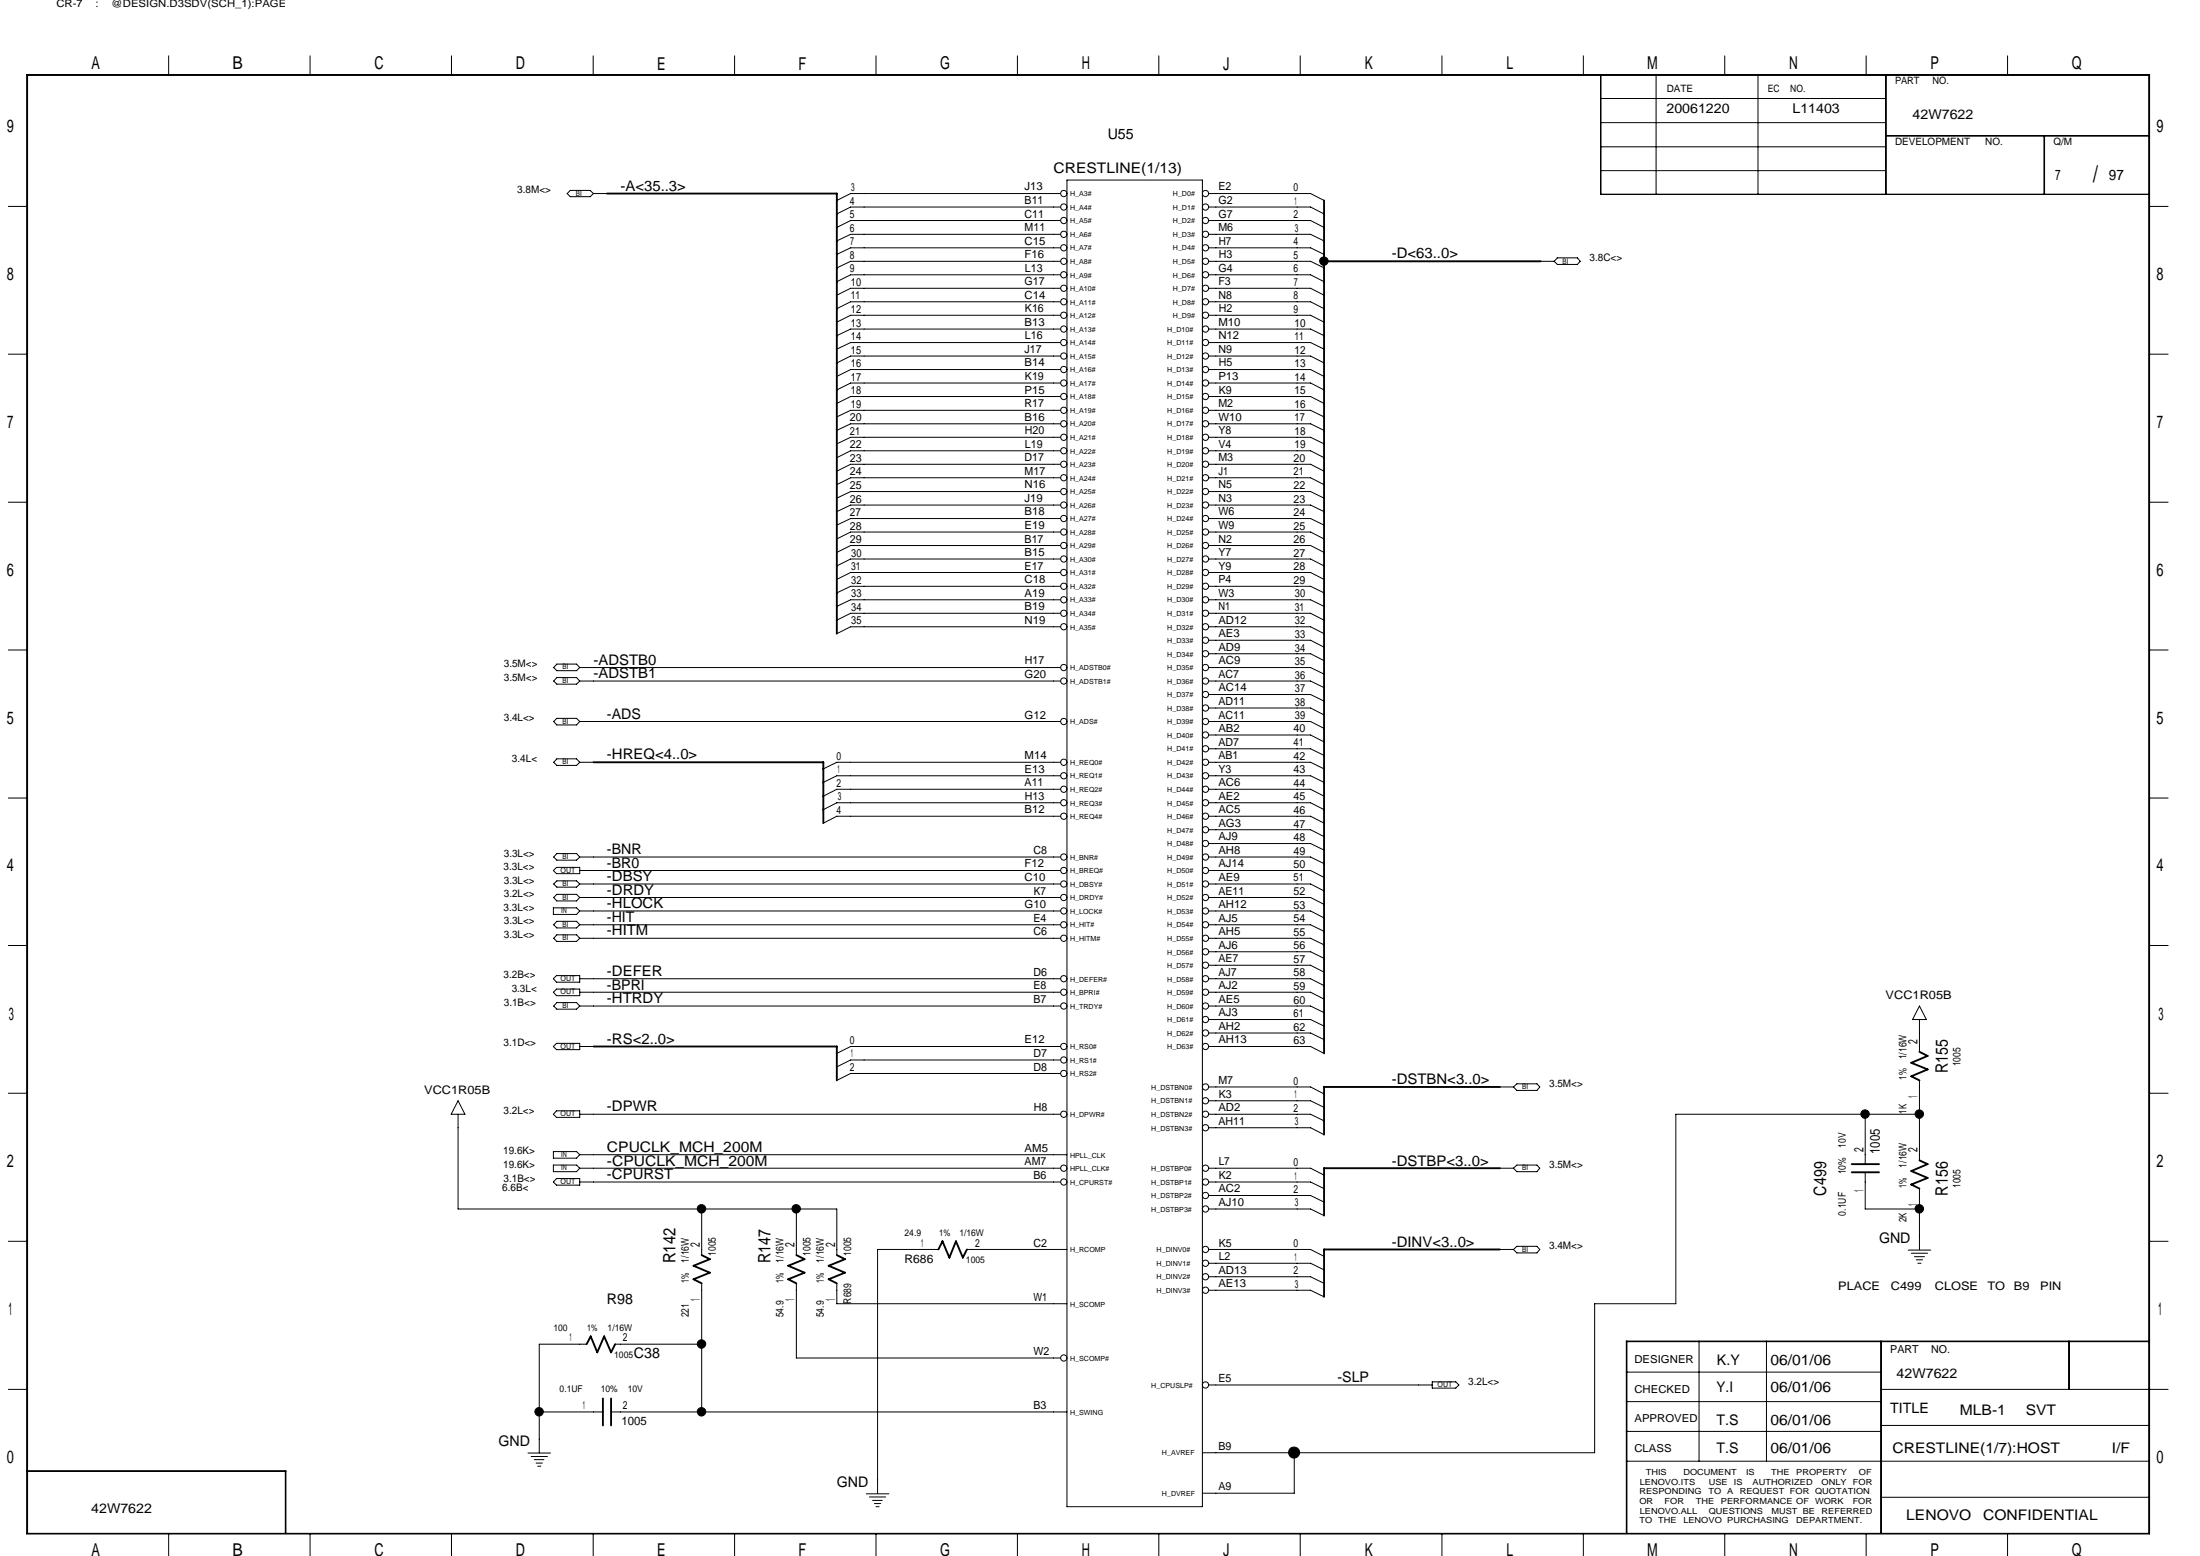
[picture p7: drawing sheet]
<svg xmlns="http://www.w3.org/2000/svg" width="297mm" height="210mm" viewBox="0 0 297 210" stroke-linecap="round" stroke-linejoin="round" font-family="sans-serif">
<g fill="none" stroke="#000" stroke-width=".25">
<path d="M82 26.1h31v59.4M178.8 27.1v115.1M178.8 35.3h29.2M80.1 102.9h31.1v8.2M80.1 141.2h32.9v4.6M202.5 157.6h-23.7v6.4M202.5 146.7h-23.7v6.4M250 158.2h3.7M250 157.1h3.7M259.2 156.6l1.1 .5-2.2 .9 2.2 1-2.2 .9 1.1 .5M259.2 141.9l1.1 .6-2.2 .9 2.2 .9-2.2 .9 1.1 .6M94.7 169.4l1.1 .5-2.2 .9 2.2 .9-2.2 .9 1.1 .6"/>
<path d="M107.5 169.4l1.1 .5-2.2 .9 2.2 .9-2.2 .9 1.1 .6M113 169.4l1.1 .5-2.2 .9 2.2 .9-2.2 .9 1.1 .6M126.7 168.6l.6-1.1 .9 2.2 .9-2.2 .9 2.2 .6-1.1M202.5 168.6h-23.7v6.4M79.2 181.4l.6-1.1 .8 2.2 1-2.2 .9 2.2 .6-1.1M81.4 188.7v3.7M82.5 188.7v3.7"/>
</g>
<g fill="none" stroke="#000" stroke-width=".14">
<path d="M3.6 10.1h286.6v196.9h-286.6zM3.7 10.2h286.4v196.7h-286.4zM22.8 7.5v2.6M41.9 7.5v2.6M61 7.5v2.6M80.1 7.5v2.6M99.2 7.5v2.6M118.3 7.5v2.6M137.4 7.5v2.6M156.5 7.5v2.6M175.6 7.5v2.6M194.7 7.5v2.6"/>
<path d="M213.8 7.5v2.6M216.1 10.1v16.1h74.1M216.1 19.8h38.5M216.1 16.6h38.5M216.1 13.3h38.5M216.2 10.1v16.1M223.6 10.1v16.1M232.9 7.5v2.6M237.4 10.1v16.1M252 7.5v2.6M254.6 18.4h35.6M254.6 10.1v16.1"/>
<path d="M254.6 18.3h35.6M254.7 10.1v16.1M271.1 7.5v2.6M276 18.4v7.8M276.1 18.4v7.8M1.1 27.9h2.5M77 25.7h2.7l.4 .4-.4 .4h-2.7l-.4-.4zM80.1 26.1h1.9M143.2 38.9h-28.4l-1.8 .9M143.2 33.4h-28.4l-1.8 .9M143.2 35.3h-28.4l-1.8 .9M143.2 37.1h-28.4l-1.8 .9"/>
<path d="M143.2 31.6h-28.4l-1.8 .9M143.2 29.8h-28.4l-1.8 .9M143.2 26.1h-28.4l-1.8 1M143.2 27.9h-28.4l-1.8 1M144.1 24.3h18.2v179h-18.2zM163.2 38.9h13.8l1.8 .9M163.2 33.4h13.8l1.8 .9M163.2 35.3h13.8l1.8 .9M163.2 37.1h13.8l1.8 .9M163.2 31.6h13.8l1.8 .9M163.2 29.8h13.8l1.8 .9M163.2 26.1h13.8l1.8 1"/>
<path d="M163.2 27.9h13.8l1.8 1M208 35.3h1.8M210.3 34.8h2.7l.4 .5-.4 .4h-2.7l-.5-.4zM216.1 26.2h74.1M216.2 23h38.4M290.2 27.9h2.5M1.1 47.8h2.5M143.2 59h-28.4l-1.8 .9M143.2 57.2h-28.4l-1.8 .9M143.2 55.4h-28.4l-1.8 .9M143.2 51.7h-28.4l-1.8 .9M143.2 53.5h-28.4l-1.8 .9"/>
<path d="M143.2 49.9h-28.4l-1.8 .9M143.2 48h-28.4l-1.8 1M143.2 44.4h-28.4l-1.8 .9M143.2 46.2h-28.4l-1.8 .9M143.2 42.5h-28.4l-1.8 1M143.2 40.7h-28.4l-1.8 1M163.2 59h13.8l1.8 .9M163.2 57.2h13.8l1.8 .9M163.2 55.4h13.8l1.8 .9M163.2 51.7h13.8l1.8 .9M163.2 53.5h13.8l1.8 .9M163.2 49.9h13.8l1.8 .9"/>
<path d="M163.2 48h13.8l1.8 1M163.2 44.4h13.8l1.8 .9M163.2 46.2h13.8l1.8 .9M163.2 42.5h13.8l1.8 1M163.2 40.7h13.8l1.8 1M290.2 47.8h2.5M1.1 67.8h2.5M143.2 70h-28.4l-1.8 .9M143.2 79.1h-28.4l-1.8 .9M143.2 77.3h-28.4l-1.8 .9M143.2 75.4h-28.4l-1.8 1M143.2 73.6h-28.4l-1.8 .9"/>
<path d="M143.2 71.8h-28.4l-1.8 .9M143.2 68.2h-28.4l-1.8 .8M143.2 66.3h-28.4l-1.8 .9M143.2 64.5h-28.4l-1.8 .9M143.2 62.7h-28.4l-1.8 .9M143.2 60.8h-28.4l-1.8 1M163.2 70h13.8l1.8 .9M163.2 79.1h13.8l1.8 .9M163.2 77.3h13.8l1.8 .9M163.2 75.4h13.8l1.8 1M163.2 73.6h13.8l1.8 .9M163.2 71.8h13.8l1.8 .9"/>
<path d="M163.2 68.2h13.8l1.8 .8M163.2 66.3h13.8l1.8 .9M163.2 64.5h13.8l1.8 .9M163.2 62.7h13.8l1.8 .9M163.2 60.8h13.8l1.8 1M290.2 67.8h2.5M1.1 87.7h2.5M75.2 96.9h2.6l.5 .5-.5 .4h-2.6l-.4-.4zM75.2 89.6h2.6l.5 .5-.5 .4h-2.6l-.4-.4zM75.2 91.4h2.6l.5 .5-.5 .4h-2.6l-.4-.4zM78.3 97.4h64.9M78.3 91.9h64.9"/>
<path d="M78.3 90.1h64.9M143.2 84.6h-28.4l-1.8 .9M143.2 82.8h-28.4l-1.8 .9M143.2 80.9h-28.4l-1.8 .9M163.2 99.2h13.8l1.8 .9M163.2 97.4h13.8l1.8 .9M163.2 95.5h13.8l1.8 1M163.2 93.7h13.8l1.8 .9M163.2 91.9h13.8l1.8 .9M163.2 90.1h13.8l1.8 .9M163.2 88.2h13.8l1.8 1M163.2 86.4h13.8l1.8 .9"/>
<path d="M163.2 84.6h13.8l1.8 .9M163.2 82.8h13.8l1.8 .9M163.2 80.9h13.8l1.8 .9M290.2 87.7h2.5M1.1 107.7h2.5M75.1 117.1h3.2v.8h-3.2l-.4-.4zM75.2 118.9h2.6l.5 .4-.5 .4h-2.6l-.4-.4zM75.2 115.2h2.6l.5 .5-.5 .4h-2.6l-.4-.4zM75.2 102.4h2.6l.5 .5-.5 .4h-2.6l-.4-.4zM78.3 119.3h64.9M78.3 117.5h64.9M78.3 115.7h64.9"/>
<path d="M78.3 102.9h1.8M143.2 110.2h-30.2l-1.8 .9M143.2 108.3h-30.2l-1.8 1M143.2 106.5h-30.2l-1.8 .9M143.2 104.7h-30.2l-1.8 .9M143.2 102.9h-30.2l-1.8 .9M163.2 119.3h13.8l1.8 .9M163.2 117.5h13.8l1.8 .9M163.2 115.7h13.8l1.8 .8M163.2 113.8h13.8l1.8 .9M163.2 112h13.8l1.8 .9M163.2 110.2h13.8l1.8 .9"/>
<path d="M163.2 108.3h13.8l1.8 1M163.2 106.5h13.8l1.8 .9M163.2 104.7h13.8l1.8 .9M163.2 102.9h13.8l1.8 .9M163.2 101h13.8l1.8 .9M290.2 107.7h2.5M1.1 127.6h2.5M74.7 132.1l.4-.4h3.2v.8h-3.2zM74.7 122.5h3.1l.5 .4-.5 .5h-3.1zM75.1 133.5h3.2v.9h-3.2l-.4-.5zM75.2 135.3h2.6l.5 .5-.5 .4h-2.6l-.4-.4zM75.2 120.7h2.6l.5 .4-.5 .5h-2.6l-.4-.5z"/>
<path d="M75.2 126.2h2.6l.5 .4-.5 .4h-2.6l-.4-.4zM75.2 124.3h2.6l.5 .5-.5 .4h-2.6l-.4-.4zM78.3 135.8h64.9M78.3 133.9h64.9M78.3 132.1h64.9M78.3 126.6h64.9M78.3 124.8h64.9M78.3 122.9h64.9M78.3 121.1h64.9M163.2 137.6h13.8l1.8 .9M163.2 139.4h13.8l1.8 .9M163.2 135.8h13.8l1.8 .9"/>
<path d="M163.2 133.9h13.8l1.8 .9M163.2 132.1h13.8l1.8 .9M163.2 130.3h13.8l1.8 .9M163.2 128.4h13.8l1.8 .9M163.2 126.6h13.8l1.8 .9M163.2 124.8h13.8l1.8 .9M163.2 122.9h13.8l1.8 1M163.2 121.1h13.8l1.8 .9M259.2 137.6v4.3M259.2 135.8l.9 1.8h-1.9zM290.2 127.6h2.5M1.1 147.5h2.5"/>
<path d="M61.8 150.4v12.8h51.2v6.2M61.8 148.5l1 1.9h-1.9zM74.7 155.4h3.1l.5 .4-.5 .5h-3.1zM74.7 157.2h3.1l.5 .4-.5 .5h-3.1zM75.1 149.9h3.2v.9h-3.2l-.4-.4zM75.1 140.8h3.2v.8h-3.2l-.4-.4zM75.1 159h3.2v.9h-3.2l-.4-.4zM78.3 150.4h64.9M78.3 159.5h64.9M78.3 157.6h64.9M78.3 141.2h1.8M78.3 155.8h65.8"/>
<path d="M143.2 144.9h-28.4l-1.8 .9M143.2 141.2h-28.4l-1.8 1M143.2 143h-28.4l-1.8 1M163.2 152.2h13.8l1.8 .9M163.2 150.4h13.8l1.8 .9M163.2 148.5h13.8l1.8 .9M163.2 146.7h13.8l1.8 .9M163.2 159.5h13.8l1.8 .9M163.2 157.6h13.8l1.8 1M163.2 141.2h13.8l1.8 1M202.5 146.7h1.8M202.5 157.6h1.8"/>
<path d="M204.3 146.7l.5-.4h2.7l.4 .4-.4 .5h-2.7zM204.3 157.6l.5-.4h2.7l.4 .4-.4 .5h-2.7zM251.8 158.2v5h7.4M251.8 150.4v6.7M259.2 150.4h-32.9v25.5h-11v20.1h-53M259.2 145.8v10.8M290.2 147.5h2.5M1.1 167.5h2.5M94.7 163.2v6.2M94.7 173.2v17.3M107.5 163.2v6.2M107.5 173.2v10.1h35.7"/>
<path d="M113 173.2v2.7h31.1M126.7 168.6h-8.2v32.9M130.6 168.6h13.5M163.2 168.6h13.8l1.8 .9M163.2 163.2h13.8l1.8 .8M163.2 161.3h13.8l1.8 .9M163.2 170.5h13.8l1.8 .9M163.2 174.1h13.8l1.8 .9M163.2 172.3h13.8l1.8 .9M202.5 168.6h1.8M204.3 168.6l.5-.4h2.7l.4 .4-.4 .5h-2.7zM257.6 168.7h3.1"/>
<path d="M258.1 169.1h2.2M258.5 169.6h1.3M258.7 170h.9M258.9 170.5h.5M259.2 160.4v8.2M290.2 167.5h2.5M1.1 187.5h2.5M3.6 198.5h35v8.4M3.6 198.5h35M38.5 198.5v8.4M71.3 196.1h3M71.7 196.6h2.2"/>
<path d="M72.1 197h1.3M72.4 197.4h.8M72.6 197.9h.4M72.8 190.5h8.6M79.2 181.4h-6.4v14.6M82.5 190.5h61.6M83.1 181.4h11.6M163.2 186.9h30.2M174.7 196v5.5h-12.4M193.4 186.5h3.2l.4 .4-.4 .4h-3.2zM219.6 197.2h70.6M219.6 181.1h70.6"/>
<path d="M219.6 193.2h34.4M219.6 189.1h34.4M219.6 185.2h34.4M219.7 181v25.9M229.4 181v16.2M238.5 181v16.2M254 187.5h38.7M254 181v25.9M254 192.4h36.2M279.3 181v6.5M279.4 181v6.5M290.2 181h-70.6v25.9"/>
<path d="M22.8 206.9v3M41.9 206.9v3M61 206.9v3M80.1 206.9v3M99.2 206.9v3M117 201.6h3M117.4 202h2.2M117.8 202.5h1.3M118.1 202.9h.8M118.3 203.3h.4M118.3 206.9v3M137.4 206.9v3"/>
<path d="M156.5 206.9v3M175.6 206.9v3M194.7 206.9v3M213.8 206.9v3M232.9 206.9v3M252 206.9v3M254 202.1h36.2M271.1 206.9v3"/>
<circle cx="143.6" cy="27.9" r=".43"/>
<circle cx="143.6" cy="35.3" r=".43"/>
<circle cx="143.6" cy="38.9" r=".43"/>
<circle cx="143.6" cy="26.1" r=".43"/>
<circle cx="143.6" cy="33.4" r=".43"/>
<circle cx="143.6" cy="37.1" r=".43"/>
<circle cx="143.6" cy="29.8" r=".43"/>
<circle cx="143.6" cy="31.6" r=".43"/>
<circle cx="162.8" cy="27.9" r=".43"/>
<circle cx="162.8" cy="35.3" r=".43"/>
<circle cx="162.8" cy="38.9" r=".43"/>
<circle cx="162.8" cy="26.1" r=".43"/>
<circle cx="162.8" cy="37.1" r=".43"/>
<circle cx="162.8" cy="33.4" r=".43"/>
<circle cx="162.8" cy="29.8" r=".43"/>
<circle cx="162.8" cy="31.6" r=".43"/>
<circle cx="143.6" cy="57.2" r=".43"/>
<circle cx="143.6" cy="53.5" r=".43"/>
<circle cx="143.6" cy="46.2" r=".43"/>
<circle cx="143.6" cy="55.4" r=".43"/>
<circle cx="143.6" cy="44.4" r=".43"/>
<circle cx="143.6" cy="42.5" r=".43"/>
<circle cx="143.6" cy="40.7" r=".43"/>
<circle cx="143.6" cy="48" r=".43"/>
<circle cx="143.6" cy="59" r=".43"/>
<circle cx="143.6" cy="49.9" r=".43"/>
<circle cx="143.6" cy="51.7" r=".43"/>
<circle cx="162.8" cy="57.2" r=".43"/>
<circle cx="162.8" cy="46.2" r=".43"/>
<circle cx="162.8" cy="53.5" r=".43"/>
<circle cx="162.8" cy="55.4" r=".43"/>
<circle cx="162.8" cy="44.4" r=".43"/>
<circle cx="162.8" cy="42.5" r=".43"/>
<circle cx="162.8" cy="40.7" r=".43"/>
<circle cx="162.8" cy="49.9" r=".43"/>
<circle cx="162.8" cy="59" r=".43"/>
<circle cx="162.8" cy="48" r=".43"/>
<circle cx="162.8" cy="51.7" r=".43"/>
<circle cx="143.6" cy="64.5" r=".43"/>
<circle cx="143.6" cy="73.6" r=".43"/>
<circle cx="143.6" cy="66.3" r=".43"/>
<circle cx="143.6" cy="62.6" r=".43"/>
<circle cx="143.6" cy="70" r=".43"/>
<circle cx="143.6" cy="79.1" r=".43"/>
<circle cx="143.6" cy="77.3" r=".43"/>
<circle cx="143.6" cy="75.4" r=".43"/>
<circle cx="143.6" cy="68.2" r=".43"/>
<circle cx="143.6" cy="60.8" r=".43"/>
<circle cx="143.6" cy="71.8" r=".43"/>
<circle cx="162.8" cy="64.5" r=".43"/>
<circle cx="162.8" cy="73.6" r=".43"/>
<circle cx="162.8" cy="66.3" r=".43"/>
<circle cx="162.8" cy="62.6" r=".43"/>
<circle cx="162.8" cy="77.3" r=".43"/>
<circle cx="162.8" cy="79.1" r=".43"/>
<circle cx="162.8" cy="68.2" r=".43"/>
<circle cx="162.8" cy="70" r=".43"/>
<circle cx="162.8" cy="75.4" r=".43"/>
<circle cx="162.8" cy="60.8" r=".43"/>
<circle cx="162.8" cy="71.8" r=".43"/>
<circle cx="143.6" cy="97.4" r=".43"/>
<circle cx="143.6" cy="84.6" r=".43"/>
<circle cx="143.6" cy="82.8" r=".43"/>
<circle cx="143.6" cy="91.9" r=".43"/>
<circle cx="143.6" cy="90.1" r=".43"/>
<circle cx="143.6" cy="80.9" r=".43"/>
<circle cx="162.8" cy="97.4" r=".43"/>
<circle cx="162.8" cy="84.6" r=".43"/>
<circle cx="162.8" cy="82.8" r=".43"/>
<circle cx="162.8" cy="91.9" r=".43"/>
<circle cx="162.8" cy="93.7" r=".43"/>
<circle cx="162.8" cy="95.5" r=".43"/>
<circle cx="162.8" cy="86.4" r=".43"/>
<circle cx="162.8" cy="90.1" r=".43"/>
<circle cx="162.8" cy="99.2" r=".43"/>
<circle cx="162.8" cy="88.2" r=".43"/>
<circle cx="162.8" cy="80.9" r=".43"/>
<circle cx="143.6" cy="117.5" r=".43"/>
<circle cx="143.6" cy="115.6" r=".43"/>
<circle cx="143.6" cy="110.1" r=".43"/>
<circle cx="143.6" cy="108.3" r=".43"/>
<circle cx="143.6" cy="119.3" r=".43"/>
<circle cx="143.6" cy="102.9" r=".43"/>
<circle cx="143.6" cy="104.7" r=".43"/>
<circle cx="143.6" cy="106.5" r=".43"/>
<circle cx="162.8" cy="101" r=".43"/>
<circle cx="162.8" cy="117.5" r=".43"/>
<circle cx="162.8" cy="110.1" r=".43"/>
<circle cx="162.8" cy="115.6" r=".43"/>
<circle cx="162.8" cy="112" r=".43"/>
<circle cx="162.8" cy="113.8" r=".43"/>
<circle cx="162.8" cy="108.3" r=".43"/>
<circle cx="162.8" cy="119.3" r=".43"/>
<circle cx="162.8" cy="102.9" r=".43"/>
<circle cx="162.8" cy="106.5" r=".43"/>
<circle cx="162.8" cy="104.7" r=".43"/>
<circle cx="143.6" cy="133.9" r=".43"/>
<circle cx="143.6" cy="135.8" r=".43"/>
<circle cx="143.6" cy="132.1" r=".43"/>
<circle cx="143.6" cy="121.1" r=".43"/>
<circle cx="143.6" cy="124.8" r=".43"/>
<circle cx="143.6" cy="126.6" r=".43"/>
<circle cx="143.6" cy="122.9" r=".43"/>
<circle cx="162.8" cy="133.9" r=".43"/>
<circle cx="162.8" cy="137.6" r=".43"/>
<circle cx="162.8" cy="135.8" r=".43"/>
<circle cx="162.8" cy="128.4" r=".43"/>
<circle cx="162.8" cy="130.3" r=".43"/>
<circle cx="162.8" cy="132.1" r=".43"/>
<circle cx="162.8" cy="139.4" r=".43"/>
<circle cx="162.8" cy="121.1" r=".43"/>
<circle cx="162.8" cy="122.9" r=".43"/>
<circle cx="162.8" cy="126.6" r=".43"/>
<circle cx="162.8" cy="124.8" r=".43"/>
<circle cx="143.6" cy="150.4" r=".43"/>
<circle cx="143.6" cy="157.6" r=".43"/>
<circle cx="143.6" cy="159.5" r=".43"/>
<circle cx="143.6" cy="141.2" r=".43"/>
<circle cx="143.6" cy="144.9" r=".43"/>
<circle cx="143.6" cy="143" r=".43"/>
<circle cx="162.8" cy="148.5" r=".43"/>
<circle cx="162.8" cy="146.7" r=".43"/>
<circle cx="162.8" cy="150.4" r=".43"/>
<circle cx="162.8" cy="152.2" r=".43"/>
<circle cx="162.8" cy="159.5" r=".43"/>
<circle cx="162.8" cy="141.2" r=".43"/>
<circle cx="162.8" cy="157.6" r=".43"/>
<circle cx="162.8" cy="174.1" r=".43"/>
<circle cx="162.8" cy="168.6" r=".43"/>
<circle cx="162.8" cy="172.3" r=".43"/>
<circle cx="162.8" cy="170.5" r=".43"/>
<circle cx="162.8" cy="161.3" r=".43"/>
<circle cx="162.8" cy="163.1" r=".43"/>
<circle cx="143.6" cy="183.3" r=".43"/>
<circle cx="162.8" cy="186.9" r=".43"/>
</g>
<g fill="#000" stroke="#000" stroke-width=".14">
<circle cx="178.7" cy="35.2" r=".57"/>
<circle cx="251.8" cy="150.3" r=".57"/>
<circle cx="259.1" cy="150.3" r=".57"/>
<circle cx="94.7" cy="163.1" r=".57"/>
<circle cx="107.5" cy="163.1" r=".57"/>
<circle cx="259.1" cy="163.1" r=".57"/>
<circle cx="72.8" cy="190.5" r=".57"/>
<circle cx="94.7" cy="190.5" r=".57"/>
<circle cx="94.7" cy="181.4" r=".57"/>
<circle cx="174.7" cy="196" r=".75"/>
</g>
<text font-size="3.1" x="282.6" y="24.6">/</text>
<g font-size="2.4">
<text x="12.4" y="9.4">A</text>
<text x="31.4" y="9.4">B</text>
<text x="50.5" y="9.4">C</text>
<text x="69.6" y="9.4">D</text>
<text x="88.7" y="9.4">E</text>
<text x="107.8" y="9.4">F</text>
<text x="127" y="9.4">G</text>
<text x="146" y="9.4">H</text>
<text x="165.1" y="9.4">J</text>
<text x="184.3" y="9.4">K</text>
<text x="203.4" y="9.4">L</text>
<text x="222.4" y="9.4">M</text>
<text x="241.6" y="9.4">N</text>
<text x="260.6" y="9.4">P</text>
<text x="279.7" y="9.4">Q</text>
<text x=".9" y="17.9">9</text>
<text x="291.2" y="17.9">9</text>
<text x=".9" y="37.8">8</text>
<text x="291.2" y="37.8">8</text>
<text x="1" y="57.8">7</text>
<text x="291.2" y="57.8">7</text>
<text x=".9" y="77.8">6</text>
<text x="291.2" y="77.8">6</text>
<text x=".9" y="97.7">5</text>
<text x="291.2" y="97.7">5</text>
<text x=".9" y="117.6">4</text>
<text x="291.2" y="117.6">4</text>
<text x="1.2" y="137.6">3</text>
<text x="291.4" y="137.6">3</text>
<text x=".9" y="157.5">2</text>
<text x="291.2" y="157.5">2</text>
<text x="1.1" y="177.5">1</text>
<text x="291.4" y="177.5">1</text>
<text x=".9" y="197.4">0</text>
<text x="291.2" y="197.4">0</text>
<text x="12.4" y="210">A</text>
<text x="31.4" y="210">B</text>
<text x="50.5" y="210">C</text>
<text x="69.6" y="210">D</text>
<text x="127" y="210">G</text>
<text x="146" y="210">H</text>
<text x="184.3" y="210">K</text>
<text x="203.4" y="210">L</text>
<text x="222.4" y="210">M</text>
<text x="241.6" y="210">N</text>
<text x="260.6" y="210">P</text>
<text x="279.7" y="210">Q</text>
<text x="88.7" y="210">E</text>
<text x="107.8" y="210">F</text>
<text x="165.1" y="210">J</text>
</g>
<g font-size="2.3">
<text x="263" y="144.9" transform="rotate(-90 263 144.9)">R155</text>
<text x="246.5" y="161.3" transform="rotate(-90 246.5 161.3)">C499</text>
<text x="263" y="161.3" transform="rotate(-90 263 161.3)">R156</text>
<text x="91.2" y="170.5" transform="rotate(-90 91.2 170.5)">R142</text>
<text x="104.1" y="170.5" transform="rotate(-90 104.1 170.5)">R147</text>
</g>
<g font-size="2">
<text x="142.2" y="23.4">CRESTLINE(1/13)</text>
<text x="149.6" y="18.8">U55</text>
<text x="83.8" y="25.7">-A&lt;35..3&gt;</text>
<text x="277.5" y="24.3">7</text>
<text x="284.7" y="24.3">97</text>
<text x="187.9" y="34.9">-D&lt;63..0&gt;</text>
<text x="80.1" y="89.7">-ADSTB0</text>
<text x="80.1" y="91.5">-ADSTB1</text>
<text x="82" y="97">-ADS</text>
<text x="82" y="102.5">-HREQ&lt;4..0&gt;</text>
<text x="82" y="117.1">-BR0</text>
<text x="82" y="118.9">-DBSY</text>
<text x="82" y="115.3">-BNR</text>
<text x="82" y="120.8">-DRDY</text>
<text x="82" y="122.6">-HLOCK</text>
<text x="82" y="124.4">-HIT</text>
<text x="82" y="131.7">-DEFER</text>
<text x="82" y="126.2">-HITM</text>
<text x="82" y="135.4">-HTRDY</text>
<text x="82" y="133.6">-BPRI</text>
<text x="82" y="140.8">-RS&lt;2..0&gt;</text>
<text x="82" y="150">-DPWR</text>
<text x="187.9" y="146.3">-DSTBN&lt;3..0&gt;</text>
<text x="82" y="155.5">CPUCLK_MCH_200M</text>
<text x="82" y="159.1">-CPURST</text>
<text x="82" y="157.3">-CPUCLK_MCH_200M</text>
<text x="187.9" y="157.3">-DSTBP&lt;3..0&gt;</text>
<text x="253.7" y="167.7">GND</text>
<text x="187.9" y="168.3">-DINV&lt;3..0&gt;</text>
<text x="82" y="175.9">R98</text>
<text x="85.6" y="183.3">C38</text>
<text x="231.8" y="184.1">K.Y</text>
<text x="239.1" y="184.1">06/01/06</text>
<text x="180.6" y="186.5">-SLP</text>
<text x="231.8" y="187.8">Y.I</text>
<text x="239.1" y="187.8">06/01/06</text>
<text x="264.6" y="190.9">MLB-1</text>
<text x="273.5" y="190.9">SVT</text>
<text x="67.3" y="195.1">GND</text>
<text x="231.8" y="196">T.S</text>
<text x="231.8" y="192.4">T.S</text>
<text x="239.1" y="196">06/01/06</text>
<text x="239.1" y="192.4">06/01/06</text>
<text x="255.5" y="196">CRESTLINE(1/7):HOST</text>
<text x="285.2" y="196">I/F</text>
<text x="113" y="200.6">GND</text>
<text x="257.4" y="205.2">LENOVO</text>
<text x="267.8" y="205.2">CONFIDENTIAL</text>
</g>
<g font-size="1.9">
<text x="253.8" y="155.7" transform="rotate(-90 253.8 155.7)">1005</text>
<text x="255.2" y="190.7">TITLE</text>
</g>
<g font-size="1.8">
<text x="225" y="15.3">20061220</text>
<text x="242" y="15.3">L11403</text>
<text x="258.2" y="16">42W7622</text>
<text x="258.9" y="140.8" transform="rotate(-90 258.9 140.8)">2</text>
<text x="258.9" y="148.1" transform="rotate(-90 258.9 148.1)">1</text>
<text x="251.6" y="155.5" transform="rotate(-90 251.6 155.5)">2</text>
<text x="258.9" y="155.5" transform="rotate(-90 258.9 155.5)">2</text>
<text x="251.6" y="160.9" transform="rotate(-90 251.6 160.9)">1</text>
<text x="258.9" y="162.7" transform="rotate(-90 258.9 162.7)">1</text>
<text x="94.5" y="168.3" transform="rotate(-90 94.5 168.3)">2</text>
<text x="107.3" y="168.3" transform="rotate(-90 107.3 168.3)">2</text>
<text x="112.8" y="168.3" transform="rotate(-90 112.8 168.3)">2</text>
<text x="94.5" y="175.5" transform="rotate(-90 94.5 175.5)">1</text>
<text x="107.3" y="175.5" transform="rotate(-90 107.3 175.5)">1</text>
<text x="112.8" y="175.5" transform="rotate(-90 112.8 175.5)">1</text>
<text x="256.1" y="185.9">42W7622</text>
<text x="12.3" y="204.2">42W7622</text>
</g>
<g font-size="1.6">
<text x="254.6" y="134.8">VCC1R05B</text>
<text x="57.3" y="147.6">VCC1R05B</text>
<text x="122.1" y="170.5">R686</text>
<text x="248.2" y="174.1">PLACE</text>
<text x="255.3" y="174.1">C499</text>
<text x="261.2" y="174.1">CLOSE</text>
<text x="268.3" y="174.1">TO</text>
<text x="271.9" y="174.1">B9</text>
<text x="275.5" y="174.1">PIN</text>
<text x="83.9" y="192.4">1005</text>
</g>
<g font-size="1.5">
<text x="114.8" y="29.4">5</text>
<text x="114.8" y="27.6">4</text>
<text x="114.9" y="25.8">3</text>
<text x="138.3" y="25.7">J13</text>
<text x="138.3" y="29.4">C11</text>
<text x="138.3" y="27.6">B11</text>
<text x="164.5" y="29.4">G7</text>
<text x="164.5" y="27.6">G2</text>
<text x="164.5" y="25.7">E2</text>
<text x="174.7" y="25.8">0</text>
<text x="174.7" y="29.4">2</text>
<text x="174.8" y="27.6">1</text>
<text x="114.8" y="34.9">8</text>
<text x="114.8" y="31.3">6</text>
<text x="114.8" y="33.1">7</text>
<text x="138.3" y="31.2">M11</text>
<text x="138.3" y="34.8">F16</text>
<text x="138.3" y="33">C15</text>
<text x="164.5" y="31.2">M6</text>
<text x="164.5" y="33">H7</text>
<text x="164.5" y="34.8">H3</text>
<text x="174.7" y="33.1">4</text>
<text x="174.7" y="34.9">5</text>
<text x="174.8" y="31.3">3</text>
<text x="114.8" y="36.7">9</text>
<text x="114.9" y="38.6">10</text>
<text x="114.9" y="40.4">11</text>
<text x="138.3" y="38.5">G17</text>
<text x="138.3" y="40.3">C14</text>
<text x="138.4" y="36.7">L13</text>
<text x="164.5" y="36.7">G4</text>
<text x="164.5" y="40.3">N8</text>
<text x="164.5" y="38.5">F3</text>
<text x="174.7" y="36.7">6</text>
<text x="174.7" y="40.4">8</text>
<text x="174.7" y="38.6">7</text>
<text x="114.9" y="42.2">12</text>
<text x="114.9" y="44.1">13</text>
<text x="114.9" y="45.9">14</text>
<text x="114.9" y="47.7">15</text>
<text x="138.3" y="47.6">J17</text>
<text x="138.3" y="44">B13</text>
<text x="138.4" y="45.8">L16</text>
<text x="138.4" y="42.2">K16</text>
<text x="164.5" y="45.8">N12</text>
<text x="164.5" y="47.6">N9</text>
<text x="164.5" y="44">M10</text>
<text x="164.5" y="42.2">H2</text>
<text x="174.7" y="42.2">9</text>
<text x="174.8" y="47.7">12</text>
<text x="174.8" y="44.1">10</text>
<text x="174.8" y="45.9">11</text>
<text x="114.9" y="51.4">17</text>
<text x="114.9" y="53.2">18</text>
<text x="114.9" y="49.5">16</text>
<text x="138.3" y="53.1">P15</text>
<text x="138.3" y="49.4">B14</text>
<text x="138.4" y="51.3">K19</text>
<text x="164.5" y="51.3">P13</text>
<text x="164.5" y="53.1">K9</text>
<text x="164.5" y="49.4">H5</text>
<text x="174.8" y="49.5">13</text>
<text x="174.8" y="51.4">14</text>
<text x="174.8" y="53.2">15</text>
<text x="114.8" y="56.9">20</text>
<text x="114.8" y="58.7">21</text>
<text x="114.9" y="55">19</text>
<text x="138.3" y="54.9">R17</text>
<text x="138.3" y="56.8">B16</text>
<text x="138.4" y="58.6">H20</text>
<text x="164.5" y="58.6">Y8</text>
<text x="164.5" y="56.8">W10</text>
<text x="164.5" y="54.9">M2</text>
<text x="174.8" y="55">16</text>
<text x="174.8" y="56.9">17</text>
<text x="174.8" y="58.7">18</text>
<text x="114.8" y="60.5">22</text>
<text x="114.8" y="62.3">23</text>
<text x="114.8" y="64.1">24</text>
<text x="114.8" y="66">25</text>
<text x="138.3" y="64.1">M17</text>
<text x="138.3" y="65.9">N16</text>
<text x="138.3" y="62.3">D17</text>
<text x="138.4" y="60.4">L19</text>
<text x="164.5" y="60.4">V4</text>
<text x="164.5" y="65.9">N5</text>
<text x="164.5" y="62.3">M3</text>
<text x="164.5" y="64.1">J1</text>
<text x="174.7" y="62.3">20</text>
<text x="174.7" y="64.1">21</text>
<text x="174.7" y="66">22</text>
<text x="174.8" y="60.5">19</text>
<text x="114.8" y="69.6">27</text>
<text x="114.8" y="67.8">26</text>
<text x="114.8" y="71.5">28</text>
<text x="138.3" y="67.7">J19</text>
<text x="138.3" y="71.4">E19</text>
<text x="138.3" y="69.6">B18</text>
<text x="164.5" y="71.4">W9</text>
<text x="164.5" y="69.6">W6</text>
<text x="164.5" y="67.7">N3</text>
<text x="174.7" y="69.6">24</text>
<text x="174.7" y="71.5">25</text>
<text x="174.7" y="67.8">23</text>
<text x="114.8" y="73.3">29</text>
<text x="114.9" y="75.1">30</text>
<text x="114.9" y="77">31</text>
<text x="138.3" y="76.9">E17</text>
<text x="138.3" y="73.2">B17</text>
<text x="138.3" y="75.1">B15</text>
<text x="164.5" y="76.9">Y9</text>
<text x="164.5" y="75.1">Y7</text>
<text x="164.5" y="73.2">N2</text>
<text x="174.7" y="77">28</text>
<text x="174.7" y="73.3">26</text>
<text x="174.7" y="75.1">27</text>
<text x="114.9" y="82.4">34</text>
<text x="114.9" y="80.6">33</text>
<text x="114.9" y="78.8">32</text>
<text x="138.3" y="78.7">C18</text>
<text x="138.3" y="82.3">B19</text>
<text x="138.3" y="80.5">A19</text>
<text x="164.5" y="80.5">W3</text>
<text x="164.5" y="78.7">P4</text>
<text x="164.5" y="82.3">N1</text>
<text x="174.7" y="78.8">29</text>
<text x="174.8" y="82.4">31</text>
<text x="174.8" y="80.6">30</text>
<text x="114.9" y="84.2">35</text>
<text x="138.3" y="84.2">N19</text>
<text x="138.4" y="89.7">H17</text>
<text x="164.5" y="86">AE3</text>
<text x="164.5" y="87.8">AD9</text>
<text x="164.5" y="84.2">AD12</text>
<text x="164.5" y="89.7">AC9</text>
<text x="174.8" y="87.9">34</text>
<text x="174.8" y="86.1">33</text>
<text x="174.8" y="84.2">32</text>
<text x="174.8" y="89.7">35</text>
<text x="138.3" y="91.5">G20</text>
<text x="164.5" y="95.1">AD11</text>
<text x="164.5" y="91.5">AC7</text>
<text x="164.5" y="93.3">AC14</text>
<text x="174.8" y="91.6">36</text>
<text x="174.8" y="93.4">37</text>
<text x="174.8" y="95.2">38</text>
<text x="138.3" y="97">G12</text>
<text x="164.5" y="100.6">AD7</text>
<text x="164.5" y="97">AC11</text>
<text x="164.5" y="98.8">AB2</text>
<text x="174.7" y="98.8">40</text>
<text x="174.7" y="100.7">41</text>
<text x="174.8" y="97">39</text>
<text x="112.9" y="102.5">0</text>
<text x="112.9" y="106.2">2</text>
<text x="113.1" y="104.4">1</text>
<text x="113.1" y="108">3</text>
<text x="138.3" y="102.4">M14</text>
<text x="138.3" y="104.3">E13</text>
<text x="138.3" y="106.1">A11</text>
<text x="138.4" y="107.9">H13</text>
<text x="164.5" y="104.3">Y3</text>
<text x="164.5" y="108">AE2</text>
<text x="164.5" y="106.1">AC6</text>
<text x="164.5" y="102.4">AB1</text>
<text x="174.7" y="102.5">42</text>
<text x="174.7" y="104.4">43</text>
<text x="174.7" y="106.2">44</text>
<text x="174.7" y="108">45</text>
<text x="112.9" y="109.8">4</text>
<text x="138.3" y="109.8">B12</text>
<text x="164.5" y="113.4">AJ9</text>
<text x="164.5" y="111.6">AG3</text>
<text x="164.5" y="109.8">AC5</text>
<text x="174.7" y="109.8">46</text>
<text x="174.7" y="113.5">48</text>
<text x="174.7" y="111.7">47</text>
<text x="138.3" y="117.1">F12</text>
<text x="138.3" y="118.9">C10</text>
<text x="139.5" y="115.2">C8</text>
<text x="164.5" y="117.1">AJ14</text>
<text x="164.5" y="115.2">AH8</text>
<text x="164.5" y="118.9">AE9</text>
<text x="174.7" y="115.3">49</text>
<text x="174.7" y="117.1">50</text>
<text x="174.7" y="119">51</text>
<text x="138.3" y="122.6">G10</text>
<text x="139.5" y="124.4">E4</text>
<text x="139.6" y="120.7">K7</text>
<text x="164.5" y="124.4">AJ5</text>
<text x="164.5" y="122.6">AH12</text>
<text x="164.5" y="120.7">AE11</text>
<text x="174.7" y="120.8">52</text>
<text x="174.7" y="122.6">53</text>
<text x="174.7" y="124.5">54</text>
<text x="139.5" y="131.7">D6</text>
<text x="139.5" y="126.2">C6</text>
<text x="164.5" y="131.7">AJ7</text>
<text x="164.5" y="128">AJ6</text>
<text x="164.5" y="126.2">AH5</text>
<text x="164.5" y="129.8">AE7</text>
<text x="174.7" y="126.3">55</text>
<text x="174.7" y="128.1">56</text>
<text x="174.7" y="129.9">57</text>
<text x="174.7" y="131.7">58</text>
<text x="139.5" y="135.3">B7</text>
<text x="139.5" y="133.5">E8</text>
<text x="164.5" y="137.2">AJ3</text>
<text x="164.5" y="133.5">AJ2</text>
<text x="164.5" y="135.3">AE5</text>
<text x="174.7" y="133.6">59</text>
<text x="174.7" y="135.4">60</text>
<text x="174.7" y="137.2">61</text>
<text x="114.8" y="140.9">0</text>
<text x="114.9" y="142.7">1</text>
<text x="138.3" y="140.8">E12</text>
<text x="139.5" y="142.7">D7</text>
<text x="164.5" y="139">AH2</text>
<text x="164.5" y="140.8">AH13</text>
<text x="174.7" y="140.9">63</text>
<text x="174.7" y="139.1">62</text>
<text x="114.8" y="144.5">2</text>
<text x="139.5" y="144.5">D8</text>
<text x="139.6" y="149.9">H8</text>
<text x="164.5" y="146.3">M7</text>
<text x="164.5" y="149.9">AD2</text>
<text x="164.5" y="148.1">K3</text>
<text x="174.7" y="146.4">0</text>
<text x="174.8" y="148.2">1</text>
<text x="138.3" y="155.4">AM5</text>
<text x="164.5" y="151.8">AH11</text>
<text x="174.7" y="150">2</text>
<text x="174.8" y="151.8">3</text>
<text x="138.3" y="157.3">AM7</text>
<text x="139.5" y="159.1">B6</text>
<text x="164.5" y="160.9">AC2</text>
<text x="164.5" y="157.3">L7</text>
<text x="164.5" y="159.1">K2</text>
<text x="174.7" y="161">2</text>
<text x="174.7" y="157.4">0</text>
<text x="174.8" y="159.2">1</text>
<text x="164.5" y="162.7">AJ10</text>
<text x="174.8" y="162.8">3</text>
<text x="124.4" y="168.2">1</text>
<text x="131.7" y="168.2">2</text>
<text x="139.5" y="168.2">C2</text>
<text x="164.5" y="173.7">AE13</text>
<text x="164.5" y="171.9">AD13</text>
<text x="164.5" y="170.1">L2</text>
<text x="164.5" y="168.2">K5</text>
<text x="174.7" y="172">2</text>
<text x="174.7" y="168.3">0</text>
<text x="174.8" y="170.1">1</text>
<text x="174.8" y="173.8">3</text>
<text x="139.5" y="175.5">W1</text>
<text x="76.9" y="181">1</text>
<text x="84.1" y="181">2</text>
<text x="139.5" y="182.8">W2</text>
<text x="220.7" y="183.9">DESIGNER</text>
<text x="255.2" y="182.6">PART</text>
<text x="260.7" y="182.6">NO.</text>
<text x="78.7" y="190.2">1</text>
<text x="84.1" y="190.2">2</text>
<text x="139.5" y="190.2">B3</text>
<text x="164.5" y="186.5">E5</text>
<text x="220.7" y="191.9">APPROVED</text>
<text x="220.7" y="187.9">CHECKED</text>
<text x="164.5" y="195.6">B9</text>
<text x="220.7" y="196">CLASS</text>
<text x="164.5" y="201.1">A9</text>
</g>
<g font-size="1.4">
<text x="7.6" y=".9">CR-7</text>
<text x="12.9" y=".9">:</text>
<text x="15" y=".9">@DESIGN.D3SDV(SCH_1):PAGE</text>
<text x="255.9" y="11.3">PART</text>
<text x="260.9" y="11.3">NO.</text>
<text x="225" y="12.4">DATE</text>
<text x="238.7" y="12.4">EC</text>
<text x="241.7" y="12.4">NO.</text>
<text x="255.9" y="19.6">DEVELOPMENT</text>
<text x="268.1" y="19.6">NO.</text>
<text x="277.2" y="19.6">Q/M</text>
<text x="69.8" y="26.1">3.8M&lt;&gt;</text>
<text x="214.6" y="35.2">3.8C&lt;&gt;</text>
<text x="68" y="90">3.5M&lt;&gt;</text>
<text x="68" y="91.9">3.5M&lt;&gt;</text>
<text x="68" y="97.3">3.4L&lt;&gt;</text>
<text x="69.1" y="102.8">3.4L&lt;</text>
<text x="68" y="117.4">3.3L&lt;&gt;</text>
<text x="68" y="119.3">3.3L&lt;&gt;</text>
<text x="68" y="115.6">3.3L&lt;&gt;</text>
<text x="68" y="122.9">3.3L&lt;&gt;</text>
<text x="68" y="121.1">3.2L&lt;&gt;</text>
<text x="68" y="124.8">3.3L&lt;&gt;</text>
<text x="68" y="126.6">3.3L&lt;&gt;</text>
<text x="68" y="132">3.2B&lt;&gt;</text>
<text x="68" y="135.7">3.1B&lt;&gt;</text>
<text x="69.1" y="133.9">3.3L&lt;</text>
<text x="68" y="141.2">3.1D&lt;&gt;</text>
<text x="257.4" y="143" transform="rotate(-90 257.4 143)">1/16W</text>
<text x="264.7" y="143.9" transform="rotate(-90 264.7 143.9)">1005</text>
<text x="209.2" y="146.6">3.5M&lt;&gt;</text>
<text x="257.4" y="145.7" transform="rotate(-90 257.4 145.7)">1%</text>
<text x="67.9" y="155.8">19.6K&gt;</text>
<text x="68" y="150.3">3.2L&lt;&gt;</text>
<text x="249.2" y="154.9" transform="rotate(-90 249.2 154.9)">10V</text>
<text x="257.4" y="150.3" transform="rotate(-90 257.4 150.3)">1K</text>
<text x="67.8" y="160.8">6.6B&lt;</text>
<text x="67.9" y="157.6">19.6K&gt;</text>
<text x="68" y="159.5">3.1B&lt;&gt;</text>
<text x="209.2" y="157.6">3.5M&lt;&gt;</text>
<text x="249.2" y="158.5" transform="rotate(-90 249.2 158.5)">10%</text>
<text x="257.4" y="160.3" transform="rotate(-90 257.4 160.3)">1%</text>
<text x="257.4" y="157.6" transform="rotate(-90 257.4 157.6)">1/16W</text>
<text x="264.7" y="160.3" transform="rotate(-90 264.7 160.3)">1005</text>
<text x="249.2" y="164" transform="rotate(-90 249.2 164)">0.1UF</text>
<text x="257.4" y="165" transform="rotate(-90 257.4 165)">2K</text>
<text x="93" y="173.1" transform="rotate(-90 93 173.1)">1%</text>
<text x="93" y="170.4" transform="rotate(-90 93 170.4)">1/16W</text>
<text x="96.6" y="169.5" transform="rotate(-90 96.6 169.5)">1005</text>
<text x="105.8" y="173.1" transform="rotate(-90 105.8 173.1)">1%</text>
<text x="105.8" y="170.4" transform="rotate(-90 105.8 170.4)">1/16W</text>
<text x="109.4" y="169.5" transform="rotate(-90 109.4 169.5)">1005</text>
<text x="111.2" y="173.1" transform="rotate(-90 111.2 173.1)">1%</text>
<text x="111.2" y="170.4" transform="rotate(-90 111.2 170.4)">1/16W</text>
<text x="114.9" y="169.5" transform="rotate(-90 114.9 169.5)">1005</text>
<text x="209.2" y="168.6">3.4M&lt;&gt;</text>
<text x="93" y="177.8" transform="rotate(-90 93 177.8)">221</text>
<text x="105.8" y="177.8" transform="rotate(-90 105.8 177.8)">54.9</text>
<text x="111.2" y="177.8" transform="rotate(-90 111.2 177.8)">54.9</text>
<text x="114.9" y="175.9" transform="rotate(-90 114.9 175.9)">R689</text>
<text x="198.2" y="186.9">3.2L&lt;&gt;</text>
</g>
<g font-size="1.3">
<text x="122.1" y="166.8">24.9</text>
<text x="126.8" y="166.8">1%</text>
<text x="129.5" y="166.8">1/16W</text>
<text x="130.4" y="170.5">1005</text>
<text x="74.7" y="179.6">100</text>
<text x="79.3" y="179.6">1%</text>
<text x="82" y="179.6">1/16W</text>
<text x="82.9" y="183.3">1005</text>
<text x="75.6" y="187.8">0.1UF</text>
<text x="81.1" y="187.8">10%</text>
<text x="84.7" y="187.8">10V</text>
</g>
<g font-size="1.1">
<text x="221.4" y="203">OR</text>
<text x="221.4" y="201.7">RESPONDING</text>
<text x="221.4" y="200.4">LENOVO.ITS</text>
<text x="222.2" y="199.1">THIS</text>
<text x="224.7" y="203">FOR</text>
<text x="227.3" y="199.1">DOCUMENT</text>
<text x="229" y="203">THE</text>
<text x="230.7" y="201.7">TO</text>
<text x="230.7" y="200.4">USE</text>
<text x="232.4" y="203">PERFORMANCE OF</text>
<text x="233.2" y="201.7">A</text>
<text x="234.1" y="200.4">IS</text>
<text x="234.9" y="201.7">REQUEST FOR QUOTATION</text>
<text x="235.8" y="199.1">IS</text>
<text x="236.6" y="200.4">AUTHORIZED</text>
<text x="239.1" y="199.1">THE</text>
<text x="242.5" y="199.1">PROPERTY</text>
<text x="245.1" y="203">WORK</text>
<text x="246" y="200.4">ONLY</text>
<text x="250.1" y="203">FOR</text>
<text x="250.2" y="200.4">FOR</text>
<text x="251" y="199.1">OF</text>
<text x="221.4" y="205.6">TO</text>
<text x="221.4" y="204.3">LENOVO.ALL</text>
<text x="223.9" y="205.6">THE</text>
<text x="227.3" y="205.6">LENOVO PURCHASING</text>
<text x="230.7" y="204.3">QUESTIONS</text>
<text x="239.2" y="204.3">MUST BE</text>
<text x="242.5" y="205.6">DEPARTMENT.</text>
<text x="246" y="204.3">REFERRED</text>
</g>
<g font-size="1">
<text x="77.8" y="26.4">BI</text>
<text x="211" y="35.6">BI</text>
<text x="75.9" y="92.2">BI</text>
<text x="75.9" y="90.3">BI</text>
<text x="75.9" y="97.7">BI</text>
<text x="75.9" y="103.1">BI</text>
<text x="75.7" y="117.8">OUT</text>
<text x="75.9" y="116">BI</text>
<text x="75.9" y="119.6">BI</text>
<text x="75.8" y="123.2">IN</text>
<text x="75.9" y="125.1">BI</text>
<text x="75.9" y="121.4">BI</text>
<text x="75.9" y="126.9">BI</text>
<text x="75.7" y="132.4">OUT</text>
<text x="75.7" y="134.2">OUT</text>
<text x="75.9" y="136">BI</text>
<text x="75.7" y="141.5">OUT</text>
<text x="205.5" y="147">BI</text>
<text x="75.7" y="150.7">OUT</text>
<text x="75.7" y="159.8">OUT</text>
<text x="75.8" y="157.9">IN</text>
<text x="75.8" y="156.1">IN</text>
<text x="205.5" y="157.9">BI</text>
<text x="205.5" y="168.9">BI</text>
<text x="194.1" y="187.2">OUT</text>
</g>
<g font-size=".9">
<text x="144.5" y="26.5">H_A3#</text>
<text x="144.5" y="28.3">H_A4#</text>
<text x="158.4" y="26.5">H_D0#</text>
<text x="158.4" y="28.3">H_D1#</text>
<text x="144.5" y="30.1">H_A5#</text>
<text x="144.5" y="32">H_A6#</text>
<text x="144.5" y="33.8">H_A7#</text>
<text x="144.5" y="35.6">H_A8#</text>
<text x="158.4" y="30.1">H_D2#</text>
<text x="158.4" y="32">H_D3#</text>
<text x="158.4" y="33.8">H_D4#</text>
<text x="158.4" y="35.6">H_D5#</text>
<text x="144.5" y="37.5">H_A9#</text>
<text x="144.5" y="39.3">H_A10#</text>
<text x="144.5" y="41.1">H_A11#</text>
<text x="158.4" y="37.5">H_D6#</text>
<text x="158.4" y="39.3">H_D7#</text>
<text x="158.4" y="41.1">H_D8#</text>
<text x="144.5" y="42.9">H_A12#</text>
<text x="144.5" y="44.7">H_A13#</text>
<text x="144.5" y="46.6">H_A14#</text>
<text x="157.6" y="44.7">H_D10#</text>
<text x="157.6" y="46.6">H_D11#</text>
<text x="158.4" y="42.9">H_D9#</text>
<text x="144.5" y="48.4">H_A15#</text>
<text x="144.5" y="50.2">H_A16#</text>
<text x="144.5" y="52.1">H_A17#</text>
<text x="144.5" y="53.9">H_A18#</text>
<text x="157.6" y="48.4">H_D12#</text>
<text x="157.6" y="50.3">H_D13#</text>
<text x="157.6" y="52.1">H_D14#</text>
<text x="157.6" y="53.9">H_D15#</text>
<text x="144.5" y="55.7">H_A19#</text>
<text x="144.5" y="57.5">H_A20#</text>
<text x="144.5" y="59.4">H_A21#</text>
<text x="157.6" y="55.7">H_D16#</text>
<text x="157.6" y="57.5">H_D17#</text>
<text x="157.6" y="59.4">H_D18#</text>
<text x="144.5" y="61.2">H_A22#</text>
<text x="144.5" y="63">H_A23#</text>
<text x="144.5" y="64.9">H_A24#</text>
<text x="157.6" y="61.2">H_D19#</text>
<text x="157.6" y="63">H_D20#</text>
<text x="157.6" y="64.9">H_D21#</text>
<text x="144.5" y="66.7">H_A25#</text>
<text x="144.5" y="68.5">H_A26#</text>
<text x="144.5" y="70.3">H_A27#</text>
<text x="157.6" y="66.7">H_D22#</text>
<text x="157.6" y="68.5">H_D23#</text>
<text x="157.6" y="70.3">H_D24#</text>
<text x="144.5" y="72.2">H_A28#</text>
<text x="144.5" y="74">H_A29#</text>
<text x="144.5" y="75.8">H_A30#</text>
<text x="144.5" y="77.6">H_A31#</text>
<text x="157.6" y="72.2">H_D25#</text>
<text x="157.6" y="74">H_D26#</text>
<text x="157.6" y="75.8">H_D27#</text>
<text x="157.6" y="77.6">H_D28#</text>
<text x="144.5" y="79.5">H_A32#</text>
<text x="144.5" y="81.3">H_A33#</text>
<text x="144.5" y="83.1">H_A34#</text>
<text x="157.6" y="79.5">H_D29#</text>
<text x="157.6" y="81.3">H_D30#</text>
<text x="157.6" y="83.1">H_D31#</text>
<text x="144.5" y="85">H_A35#</text>
<text x="157.6" y="85">H_D32#</text>
<text x="157.6" y="86.8">H_D33#</text>
<text x="157.6" y="88.6">H_D34#</text>
<text x="144.5" y="90.4">H_ADSTB0#</text>
<text x="144.5" y="92.2">H_ADSTB1#</text>
<text x="157.6" y="90.4">H_D35#</text>
<text x="157.6" y="92.2">H_D36#</text>
<text x="157.6" y="94.1">H_D37#</text>
<text x="157.6" y="95.9">H_D38#</text>
<text x="144.5" y="97.7">H_ADS#</text>
<text x="157.6" y="97.7">H_D39#</text>
<text x="157.6" y="99.6">H_D40#</text>
<text x="157.6" y="101.4">H_D41#</text>
<text x="144.5" y="103.2">H_REQ0#</text>
<text x="144.5" y="105">H_REQ1#</text>
<text x="144.5" y="106.9">H_REQ2#</text>
<text x="157.6" y="103.2">H_D42#</text>
<text x="157.6" y="105">H_D43#</text>
<text x="157.6" y="106.9">H_D44#</text>
<text x="144.5" y="108.7">H_REQ3#</text>
<text x="144.5" y="110.5">H_REQ4#</text>
<text x="157.6" y="108.7">H_D45#</text>
<text x="157.6" y="110.5">H_D46#</text>
<text x="157.6" y="112.4">H_D47#</text>
<text x="144.5" y="116">H_BNR#</text>
<text x="144.5" y="117.9">H_BREQ#</text>
<text x="144.5" y="119.7">H_DBSY#</text>
<text x="157.6" y="114.2">H_D48#</text>
<text x="157.6" y="116">H_D49#</text>
<text x="157.6" y="117.9">H_D50#</text>
<text x="157.6" y="119.7">H_D51#</text>
<text x="144.5" y="121.5">H_DRDY#</text>
<text x="144.5" y="123.3">H_LOCK#</text>
<text x="144.5" y="125.1">H_HIT#</text>
<text x="157.6" y="121.5">H_D52#</text>
<text x="157.6" y="123.3">H_D53#</text>
<text x="157.6" y="125.1">H_D54#</text>
<text x="144.5" y="127">H_HITM#</text>
<text x="157.6" y="127">H_D55#</text>
<text x="157.6" y="128.8">H_D56#</text>
<text x="157.6" y="130.6">H_D57#</text>
<text x="144.5" y="132.5">H_DEFER#</text>
<text x="144.5" y="134.3">H_BPRI#</text>
<text x="144.5" y="136.1">H_TRDY#</text>
<text x="157.6" y="132.5">H_D58#</text>
<text x="157.6" y="134.3">H_D59#</text>
<text x="157.6" y="136.1">H_D60#</text>
<text x="157.6" y="137.9">H_D61#</text>
<text x="144.5" y="141.6">H_RS0#</text>
<text x="144.5" y="143.4">H_RS1#</text>
<text x="157.6" y="139.7">H_D62#</text>
<text x="157.6" y="141.6">H_D63#</text>
<text x="144.5" y="145.2">H_RS2#</text>
<text x="155.4" y="147.1">H_DSTBN0#</text>
<text x="155.4" y="148.9">H_DSTBN1#</text>
<text x="144.5" y="150.7">H_DPWR#</text>
<text x="155.4" y="150.7">H_DSTBN2#</text>
<text x="155.4" y="152.6">H_DSTBN3#</text>
<text x="144.5" y="156.2">HPLL_CLK</text>
<text x="144.5" y="158">HPLL_CLK#</text>
<text x="144.5" y="159.9">H_CPURST#</text>
<text x="155.4" y="158">H_DSTBP0#</text>
<text x="155.4" y="159.9">H_DSTBP1#</text>
<text x="155.4" y="161.7">H_DSTBP2#</text>
<text x="155.4" y="163.5">H_DSTBP3#</text>
<text x="144.5" y="169">H_RCOMP</text>
<text x="156.2" y="169">H_DINV0#</text>
<text x="156.2" y="170.8">H_DINV1#</text>
<text x="156.2" y="172.6">H_DINV2#</text>
<text x="144.5" y="176.3">H_SCOMP</text>
<text x="156.2" y="174.5">H_DINV3#</text>
<text x="144.5" y="183.6">H_SCOMP#</text>
<text x="144.5" y="190.9">H_SWING</text>
<text x="155.4" y="187.3">H_CPUSLP#</text>
<text x="156.9" y="196.4">H_AVREF</text>
<text x="156.9" y="201.9">H_DVREF</text>
</g>
</svg>
